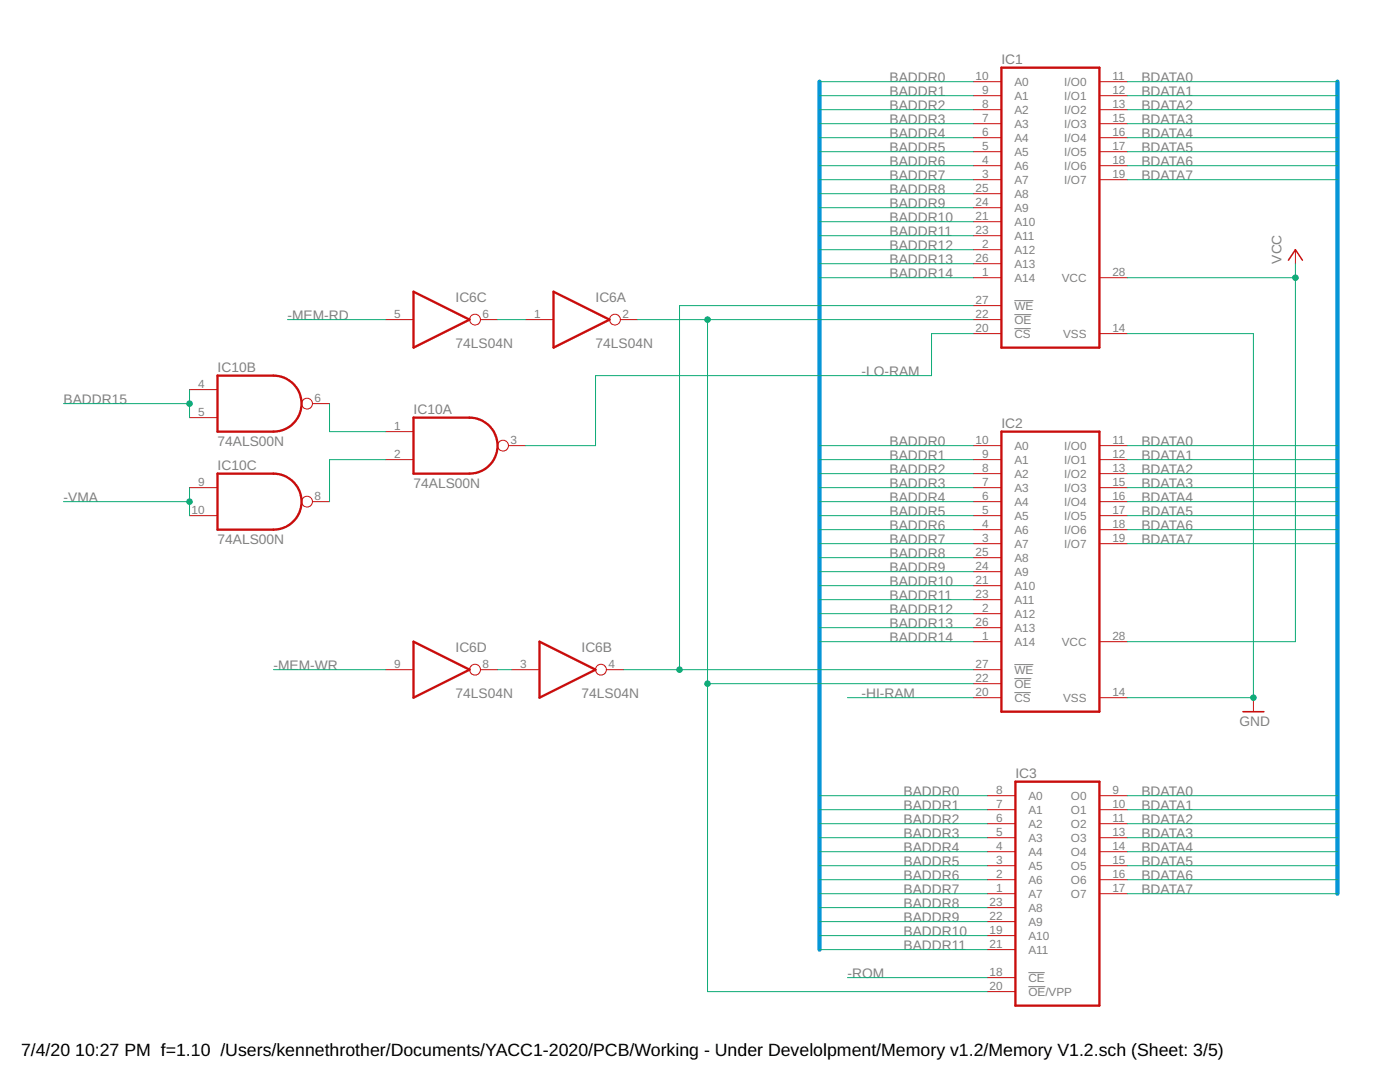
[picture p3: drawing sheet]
<svg xmlns="http://www.w3.org/2000/svg" width="279mm" height="216mm" viewBox="0 0 279 216" stroke-linecap="round" stroke-linejoin="round" font-family="sans-serif">
<path d="M202.4 60h3.8M202.4 62.8h3.4M202.4 65.6h3.3M202.4 132.6h3.8M202.4 135.4h3.4M202.4 138.2h3.3M205.2 194.1h3.3M205.2 196.9h3.4" fill="none" stroke="#808080" stroke-width=".2"/>
<path d="M199.9 13.5h19.5v55.9h-19.5zM82.5 58.2l11.2 5.6-11.2 5.6zM110.5 58.2l11.1 5.6-11.1 5.6zM43.4 75h11.2a5.6 5.6 0 0 1 5.6 5.5 5.6 5.6 0 0 1-5.6 5.6h-11.2zM43.4 94.5h11.2a5.6 5.6 0 0 1 5.6 5.6 5.6 5.6 0 0 1-5.6 5.6h-11.2zM82.5 83.3h11.2a5.6 5.6 0 0 1 5.6 5.6 5.6 5.6 0 0 1-5.6 5.6h-11.2zM199.9 86.1h19.5v55.9h-19.5zM82.5 128l11.2 5.6-11.2 5.6zM107.7 128l11.2 5.6-11.2 5.6zM202.6 156h16.8v44.7h-16.8z" fill="none" stroke="#c90d0c" stroke-width=".47"/>
<g fill="none" stroke="#c90d0c" stroke-width=".2">
<path d="M194.3 16.3h5.6M194.3 19.1h5.6M219.4 16.3h5.6M219.4 19.1h5.6M194.3 21.9h5.6M194.3 24.7h5.6M194.3 27.5h5.6M194.3 30.3h5.6M194.3 33.1h5.6M194.3 35.9h5.6M194.3 38.7h5.6M219.4 21.9h5.6"/>
<path d="M219.4 24.7h5.6M219.4 27.5h5.6M219.4 30.3h5.6M219.4 33.1h5.6M219.4 35.9h5.6M194.3 41.4h5.6M194.3 44.2h5.6M194.3 47h5.6M194.3 49.8h5.6M194.3 52.6h5.6M194.3 55.4h5.6M219.4 55.4h5.6"/>
<path d="M258.5 49.8v2.8M37.8 77.7h5.6M76.9 63.8h5.6M95.9 63.8h3.4M104.9 63.8h5.6M123.8 63.8h3.4M194.3 61h5.6M194.3 63.8h5.6M194.3 66.6h5.6M219.4 66.6h5.6M37.8 97.3h5.6M37.8 83.3h5.6"/>
<path d="M62.4 80.5h3.4M76.9 91.7h5.6M76.9 86.1h5.6M101.5 88.9h3.4M194.3 88.9h5.6M194.3 91.7h5.6M194.3 94.5h5.6M194.3 97.3h5.6M219.4 88.9h5.6M219.4 91.7h5.6M219.4 94.5h5.6M219.4 97.3h5.6"/>
<path d="M37.8 102.9h5.6M62.4 100.1h3.4M194.3 100.1h5.6M194.3 102.9h5.6M194.3 105.7h5.6M194.3 108.5h5.6M194.3 111.3h5.6M194.3 114.1h5.6M194.3 116.9h5.6M194.3 119.7h5.6M219.4 100.1h5.6M219.4 102.9h5.6"/>
<path d="M219.4 105.7h5.6M219.4 108.5h5.6M76.9 133.6h5.6M95.9 133.6h3.4M102.1 133.6h5.6M121 133.6h3.4M194.3 122.4h5.6M194.3 125.2h5.6M194.3 128h5.6M194.3 133.6h5.6M194.3 136.4h5.6M194.3 139.2h5.6"/>
<path d="M219.4 128h5.6M219.4 139.2h5.6M250.1 139.2v2.8M197.1 158.8h5.5M219.4 158.8h5.6M197.1 178.3h5.5M197.1 175.5h5.5M197.1 172.7h5.5M197.1 169.9h5.5M197.1 167.2h5.5M197.1 164.4h5.5M197.1 161.6h5.5"/>
<path d="M219.4 178.3h5.6M219.4 175.5h5.6M219.4 172.7h5.6M219.4 169.9h5.6M219.4 167.2h5.6M219.4 164.4h5.6M219.4 161.6h5.6M197.1 195.1h5.5M197.1 186.7h5.5M197.1 197.9h5.5M197.1 189.5h5.5M197.1 183.9h5.5"/>
<path d="M197.1 181.1h5.5"/>
<circle cx="94.8" cy="63.8" r="1.08"/>
<circle cx="122.7" cy="63.8" r="1.08"/>
<circle cx="61.3" cy="80.5" r="1.08"/>
<circle cx="100.4" cy="88.9" r="1.08"/>
<circle cx="61.3" cy="100.1" r="1.08"/>
<circle cx="94.8" cy="133.6" r="1.08"/>
<circle cx="119.9" cy="133.6" r="1.08"/>
</g>
<path d="M257.1 51.9l1.4-2.1 1.4 2.1M248.1 142h4.1" fill="none" stroke="#c90d0c" stroke-width=".3"/>
<path d="M163.6 16.3v173.2M266.9 16.3v162" fill="none" stroke="#0696d7" stroke-width=".85"/>
<g fill="none" stroke="#0dab76" stroke-width=".2">
<path d="M163.6 16.3h30.7M163.6 19.1h30.7M225 16.3h41.9M225 19.1h41.9M163.6 21.9h30.7M163.6 24.7h30.7M163.6 27.5h30.7M163.6 30.3h30.7M163.6 33.1h30.7M163.6 35.9h30.7M163.6 38.7h30.7M225 21.9h41.9"/>
<path d="M225 24.7h41.9M225 27.5h41.9M225 30.3h41.9M225 33.1h41.9M225 35.9h41.9M163.6 41.4h30.7M163.6 44.2h30.7M163.6 47h30.7M163.6 49.8h30.7M163.6 52.6h30.7M163.6 55.4h30.7M225 55.4h33.5"/>
<path d="M258.5 52.6v75.4h-33.5M37.8 77.7v5.6M57.4 63.8h19.5M99.3 63.8h5.6M127.2 63.8h67.1M141.2 63.8v134.1h55.9M194.3 66.6h-8.4v8.4h-67v13.9h-14M194.3 61h-58.7v72.6M225 66.6h25.1v72.6h-25.1M12.7 80.5h25.1M37.8 97.3v5.6M65.8 80.5v5.6h11.1"/>
<path d="M76.9 91.7h-11.1v8.4M163.6 88.9h30.7M163.6 91.7h30.7M163.6 94.5h30.7M163.6 97.3h30.7M225 88.9h41.9M225 91.7h41.9M225 94.5h41.9M225 97.3h41.9M12.7 100.1h25.1M163.6 100.1h30.7M163.6 102.9h30.7"/>
<path d="M163.6 105.7h30.7M163.6 108.5h30.7M163.6 111.3h30.7M163.6 114.1h30.7M163.6 116.9h30.7M163.6 119.7h30.7M225 100.1h41.9M225 102.9h41.9M225 105.7h41.9M225 108.5h41.9M54.6 133.6h22.3M99.3 133.6h2.8"/>
<path d="M124.4 133.6h69.9M141.2 136.4h53.1M163.6 122.4h30.7M163.6 125.2h30.7M163.6 128h30.7M169.1 139.2h25.2M163.6 158.8h33.5M225 158.8h41.9M163.6 161.6h33.5M163.6 164.4h33.5M163.6 167.2h33.5M163.6 169.9h33.5"/>
<path d="M163.6 172.7h33.5M163.6 175.5h33.5M163.6 178.3h33.5M225 161.6h41.9M225 164.4h41.9M225 167.2h41.9M225 169.9h41.9M225 172.7h41.9M225 175.5h41.9M225 178.3h41.9M163.6 181.1h33.5M163.6 183.9h33.5"/>
<path d="M163.6 186.7h33.5M163.6 189.5h33.5M169.1 195.1h28"/>
</g>
<g fill="#0dab76" stroke="#0dab76" stroke-width=".2">
<circle cx="250.1" cy="139.2" r=".55"/>
<circle cx="258.5" cy="55.4" r=".55"/>
<circle cx="141.2" cy="136.4" r=".55"/>
<circle cx="141.2" cy="63.8" r=".55"/>
<circle cx="135.6" cy="133.6" r=".55"/>
<circle cx="37.8" cy="80.5" r=".55"/>
<circle cx="37.8" cy="100.1" r=".55"/>
</g>
<g font-size="3.5">
<text x="4.2" y="210.7">7/4/20</text>
<text x="15" y="210.7">10:27 PM f=1.10 /Users/kennethrother/Documents/YACC1-2020/PCB/Working - Under Develolpment/Memory v1.2/Memory V1.2.sch (Sheet: 3/5)</text>
</g>
<g font-size="2.8" fill="#808080">
<text x="177.5" y="16.3">BADDR0</text>
<text x="199.9" y="12.8">IC1</text>
<text x="227.8" y="16.3">BDATA0</text>
<text x="177.5" y="19.1">BADDR1</text>
<text x="177.5" y="21.9">BADDR2</text>
<text x="227.8" y="19.1">BDATA1</text>
<text x="227.8" y="21.9">BDATA2</text>
<text x="177.5" y="24.7">BADDR3</text>
<text x="177.5" y="27.5">BADDR4</text>
<text x="227.8" y="24.7">BDATA3</text>
<text x="227.8" y="27.5">BDATA4</text>
<text x="177.5" y="30.3">BADDR5</text>
<text x="177.5" y="33.1">BADDR6</text>
<text x="177.5" y="35.9">BADDR7</text>
<text x="227.8" y="30.3">BDATA5</text>
<text x="227.8" y="33.1">BDATA6</text>
<text x="227.8" y="35.9">BDATA7</text>
<text x="177.5" y="38.6">BADDR8</text>
<text x="177.5" y="41.4">BADDR9</text>
<text x="177.5" y="44.2">BADDR10</text>
<text x="177.5" y="47">BADDR11</text>
<text x="177.5" y="49.8">BADDR12</text>
<text x="177.5" y="52.6">BADDR13</text>
<text x="255.7" y="52.6" transform="rotate(-90 255.7 52.6)">VCC</text>
<text x="177.5" y="55.4">BADDR14</text>
<text x="57.4" y="63.8">-MEM-RD</text>
<text x="90.9" y="60.3">IC6C</text>
<text x="118.9" y="60.3">IC6A</text>
<text x="90.9" y="69.4">74LS04N</text>
<text x="118.9" y="69.4">74LS04N</text>
<text x="43.4" y="74.3">IC10B</text>
<text x="171.9" y="75">-LO-RAM</text>
<text x="12.7" y="80.5">BADDR15</text>
<text x="82.5" y="82.6">IC10A</text>
<text x="43.4" y="88.9">74ALS00N</text>
<text x="177.5" y="88.9">BADDR0</text>
<text x="199.9" y="85.4">IC2</text>
<text x="227.8" y="88.9">BDATA0</text>
<text x="43.4" y="93.8">IC10C</text>
<text x="177.5" y="91.7">BADDR1</text>
<text x="177.5" y="94.5">BADDR2</text>
<text x="227.8" y="91.7">BDATA1</text>
<text x="227.8" y="94.5">BDATA2</text>
<text x="12.7" y="100.1">-VMA</text>
<text x="82.5" y="97.3">74ALS00N</text>
<text x="177.5" y="97.3">BADDR3</text>
<text x="177.5" y="100.1">BADDR4</text>
<text x="227.8" y="97.3">BDATA3</text>
<text x="227.8" y="100.1">BDATA4</text>
<text x="177.5" y="102.9">BADDR5</text>
<text x="177.5" y="105.7">BADDR6</text>
<text x="227.8" y="102.9">BDATA5</text>
<text x="227.8" y="105.7">BDATA6</text>
<text x="43.4" y="108.5">74ALS00N</text>
<text x="177.5" y="108.5">BADDR7</text>
<text x="177.5" y="111.3">BADDR8</text>
<text x="227.8" y="108.5">BDATA7</text>
<text x="177.5" y="114.1">BADDR9</text>
<text x="177.5" y="116.9">BADDR10</text>
<text x="177.5" y="119.7">BADDR11</text>
<text x="177.5" y="122.4">BADDR12</text>
<text x="177.5" y="125.2">BADDR13</text>
<text x="90.9" y="130.1">IC6D</text>
<text x="116.1" y="130.1">IC6B</text>
<text x="177.5" y="128">BADDR14</text>
<text x="54.6" y="133.6">-MEM-WR</text>
<text x="90.9" y="139.2">74LS04N</text>
<text x="116.1" y="139.2">74LS04N</text>
<text x="171.9" y="139.2">-HI-RAM</text>
<text x="247.4" y="144.8">GND</text>
<text x="202.7" y="155.3">IC3</text>
<text x="180.3" y="158.8">BADDR0</text>
<text x="180.3" y="161.6">BADDR1</text>
<text x="227.8" y="158.8">BDATA0</text>
<text x="227.8" y="161.6">BDATA1</text>
<text x="180.3" y="164.4">BADDR2</text>
<text x="180.3" y="167.1">BADDR3</text>
<text x="227.8" y="164.4">BDATA2</text>
<text x="227.8" y="167.1">BDATA3</text>
<text x="180.3" y="169.9">BADDR4</text>
<text x="180.3" y="172.7">BADDR5</text>
<text x="227.8" y="169.9">BDATA4</text>
<text x="227.8" y="172.7">BDATA5</text>
<text x="180.3" y="175.5">BADDR6</text>
<text x="180.3" y="178.3">BADDR7</text>
<text x="227.8" y="175.5">BDATA6</text>
<text x="227.8" y="178.3">BDATA7</text>
<text x="180.3" y="181.1">BADDR8</text>
<text x="180.3" y="183.9">BADDR9</text>
<text x="180.3" y="186.7">BADDR10</text>
<text x="180.3" y="189.5">BADDR11</text>
<text x="169.1" y="195.1">-ROM</text>
</g>
<g font-size="2.3" fill="#808080">
<text x="194.7" y="15.9">10</text>
<text x="202.4" y="17.1">A0</text>
<text x="212.4" y="17.1">I/O0</text>
<text x="222" y="15.9">11</text>
<text x="196" y="18.7">9</text>
<text x="196" y="21.5">8</text>
<text x="202.4" y="19.9">A1</text>
<text x="202.4" y="22.7">A2</text>
<text x="212.4" y="19.9">I/O1</text>
<text x="212.4" y="22.7">I/O2</text>
<text x="222" y="18.7">12</text>
<text x="222" y="21.5">13</text>
<text x="196" y="24.3">7</text>
<text x="196" y="27.1">6</text>
<text x="196" y="29.9">5</text>
<text x="202.4" y="25.5">A3</text>
<text x="202.4" y="28.3">A4</text>
<text x="212.4" y="25.5">I/O3</text>
<text x="212.4" y="28.3">I/O4</text>
<text x="222" y="24.3">15</text>
<text x="222" y="27.1">16</text>
<text x="222" y="29.9">17</text>
<text x="196" y="32.7">4</text>
<text x="196" y="35.5">3</text>
<text x="202.4" y="31.1">A5</text>
<text x="202.4" y="33.9">A6</text>
<text x="212.4" y="31.1">I/O5</text>
<text x="212.4" y="33.9">I/O6</text>
<text x="222" y="32.7">18</text>
<text x="222" y="35.5">19</text>
<text x="194.7" y="38.3">25</text>
<text x="194.7" y="41">24</text>
<text x="202.4" y="36.7">A7</text>
<text x="202.4" y="39.5">A8</text>
<text x="212.4" y="36.7">I/O7</text>
<text x="194.7" y="43.8">21</text>
<text x="194.7" y="46.6">23</text>
<text x="202.4" y="42.3">A9</text>
<text x="202.4" y="45.1">A10</text>
<text x="202.4" y="47.9">A11</text>
<text x="194.7" y="52.2">26</text>
<text x="196" y="49.4">2</text>
<text x="202.4" y="50.7">A12</text>
<text x="202.4" y="53.4">A13</text>
<text x="196" y="55">1</text>
<text x="202.4" y="56.2">A14</text>
<text x="211.9" y="56.2">VCC</text>
<text x="222" y="55">28</text>
<text x="78.7" y="63.4">5</text>
<text x="96.3" y="63.4">6</text>
<text x="106.6" y="63.4">1</text>
<text x="124.2" y="63.4">2</text>
<text x="194.7" y="60.6">27</text>
<text x="194.7" y="63.4">22</text>
<text x="202.4" y="61.8">WE</text>
<text x="202.4" y="64.6">OE</text>
<text x="194.7" y="66.2">20</text>
<text x="202.4" y="67.4">CS</text>
<text x="212.2" y="67.4">VSS</text>
<text x="222" y="66.2">14</text>
<text x="39.5" y="77.4">4</text>
<text x="39.5" y="82.9">5</text>
<text x="62.8" y="80.2">6</text>
<text x="78.7" y="85.7">1</text>
<text x="101.9" y="88.5">3</text>
<text x="194.7" y="88.5">10</text>
<text x="202.4" y="89.8">A0</text>
<text x="212.4" y="89.8">I/O0</text>
<text x="222" y="88.5">11</text>
<text x="78.7" y="91.3">2</text>
<text x="196" y="91.3">9</text>
<text x="196" y="94.1">8</text>
<text x="202.4" y="92.6">A1</text>
<text x="202.4" y="95.4">A2</text>
<text x="212.4" y="92.6">I/O1</text>
<text x="212.4" y="95.3">I/O2</text>
<text x="222" y="91.3">12</text>
<text x="222" y="94.1">13</text>
<text x="39.5" y="96.9">9</text>
<text x="62.8" y="99.7">8</text>
<text x="196" y="96.9">7</text>
<text x="196" y="99.7">6</text>
<text x="202.4" y="98.1">A3</text>
<text x="202.4" y="100.9">A4</text>
<text x="212.4" y="98.1">I/O3</text>
<text x="212.4" y="100.9">I/O4</text>
<text x="222" y="96.9">15</text>
<text x="222" y="99.7">16</text>
<text x="38.2" y="102.5">10</text>
<text x="196" y="102.5">5</text>
<text x="196" y="105.3">4</text>
<text x="202.4" y="103.7">A5</text>
<text x="202.4" y="106.5">A6</text>
<text x="212.4" y="103.7">I/O5</text>
<text x="212.4" y="106.5">I/O6</text>
<text x="222" y="102.5">17</text>
<text x="222" y="105.3">18</text>
<text x="194.7" y="110.9">25</text>
<text x="194.7" y="113.7">24</text>
<text x="196" y="108.1">3</text>
<text x="202.4" y="109.3">A7</text>
<text x="202.4" y="112.1">A8</text>
<text x="212.4" y="109.3">I/O7</text>
<text x="222" y="108.1">19</text>
<text x="194.7" y="116.5">21</text>
<text x="194.7" y="119.3">23</text>
<text x="202.4" y="114.9">A9</text>
<text x="202.4" y="117.7">A10</text>
<text x="194.7" y="124.9">26</text>
<text x="196" y="122.1">2</text>
<text x="202.4" y="120.5">A11</text>
<text x="202.4" y="123.3">A12</text>
<text x="196" y="127.6">1</text>
<text x="202.4" y="126.1">A13</text>
<text x="202.4" y="128.9">A14</text>
<text x="211.9" y="128.9">VCC</text>
<text x="222" y="127.6">28</text>
<text x="78.7" y="133.2">9</text>
<text x="96.3" y="133.2">8</text>
<text x="103.8" y="133.2">3</text>
<text x="121.4" y="133.2">4</text>
<text x="194.7" y="133.2">27</text>
<text x="194.7" y="136">22</text>
<text x="202.4" y="134.5">WE</text>
<text x="202.4" y="137.3">OE</text>
<text x="194.7" y="138.8">20</text>
<text x="202.4" y="140">CS</text>
<text x="212.2" y="140">VSS</text>
<text x="222" y="138.8">14</text>
<text x="198.8" y="161.2">7</text>
<text x="198.8" y="158.4">8</text>
<text x="205.2" y="159.6">A0</text>
<text x="213.7" y="159.6">O0</text>
<text x="222" y="158.4">9</text>
<text x="222" y="161.2">10</text>
<text x="198.8" y="166.8">5</text>
<text x="198.8" y="164">6</text>
<text x="205.2" y="168">A3</text>
<text x="205.2" y="165.2">A2</text>
<text x="205.2" y="162.4">A1</text>
<text x="213.7" y="162.4">O1</text>
<text x="213.7" y="165.2">O2</text>
<text x="213.7" y="168">O3</text>
<text x="222" y="164">11</text>
<text x="222" y="166.8">13</text>
<text x="198.8" y="172.3">3</text>
<text x="198.8" y="169.5">4</text>
<text x="205.2" y="173.6">A5</text>
<text x="205.2" y="170.8">A4</text>
<text x="213.7" y="170.8">O4</text>
<text x="213.7" y="173.6">O5</text>
<text x="222" y="169.5">14</text>
<text x="222" y="172.3">15</text>
<text x="198.8" y="177.9">1</text>
<text x="198.8" y="175.1">2</text>
<text x="205.2" y="179.2">A7</text>
<text x="205.2" y="176.4">A6</text>
<text x="213.7" y="176.4">O6</text>
<text x="213.7" y="179.2">O7</text>
<text x="222" y="175.1">16</text>
<text x="222" y="177.9">17</text>
<text x="197.5" y="183.5">22</text>
<text x="197.5" y="180.7">23</text>
<text x="205.2" y="184.7">A9</text>
<text x="205.2" y="182">A8</text>
<text x="197.5" y="186.3">19</text>
<text x="197.5" y="189.1">21</text>
<text x="205.2" y="187.5">A10</text>
<text x="205.2" y="190.3">A11</text>
<text x="197.5" y="194.7">18</text>
<text x="197.5" y="197.5">20</text>
<text x="205.2" y="195.9">CE</text>
<text x="205.2" y="198.7">OE/VPP</text>
</g>
</svg>
